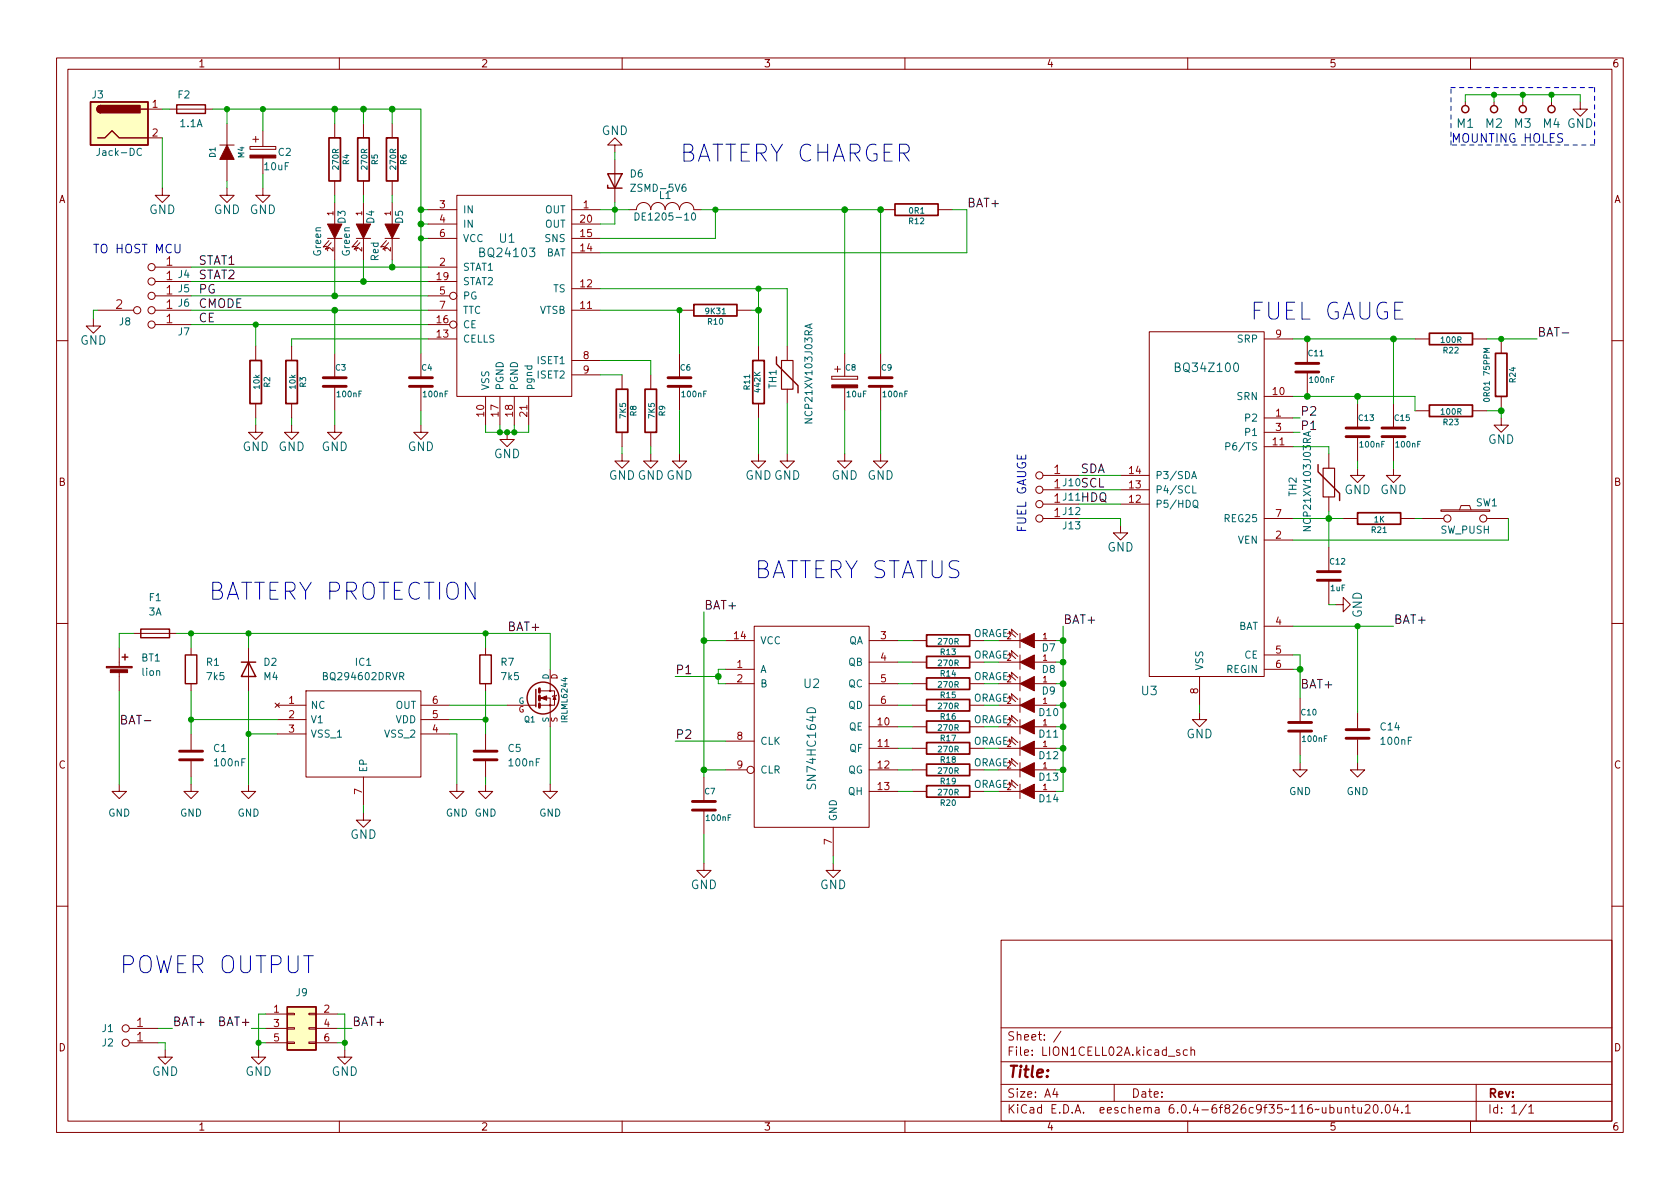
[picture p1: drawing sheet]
<svg xmlns="http://www.w3.org/2000/svg" width="297mm" height="210mm" viewBox="0 0 297 210" stroke-linecap="round" stroke-linejoin="round" font-family="sans-serif">
<g fill="none" stroke="#840000" stroke-width=".18">
<path d="M10 10.2h277v190.1h-277zM12 12.2h273v186.1h-273zM26.2 19.3h2.5M30 19.3h7.6M60 10.2v2M110 10.2v2M160 10.2v2M210 10.2v2M259.1 18v.7M260 10.2v2M264.2 18v.7M269.2 18v.7"/>
<path d="M274.3 18v.7M279.4 18v1.3h1.3l-1.3 1.3-1.3-1.3h1.3M26.2 24.4h2.5M28.7 33.3v1.2h1.3l-1.3 1.3-1.3-1.3h1.3M38.9 25.6h2.5M40.1 33.3v1.2h1.3l-1.3 1.3-1.2-1.3h1.2M40.1 21.8v3.8M40.1 28.2v3.8M44.2 25.9h4.6v.5h-4.6zM44.7 24.6h1M45.2 24.1v1M46.5 33.3v1.2h1.3l-1.3 1.3-1.3-1.3h1.3"/>
<path d="M46.5 23.1v2.8M46.5 27.9v2.8M59.2 21.8v2.6M59.2 32v2.5M59.2 35.8v3.8M64.3 21.8v2.6M64.3 32v2.5M64.3 35.8v3.8M69.3 21.8v2.6M69.3 32v2.5M69.3 35.8v3.8M75.7 37.1h5.1"/>
<path d="M75.7 39.6h5.1M80.8 34.5h20.3v35.6h-20.3zM101.1 37.1h5.1M101.1 39.6h5.1M108.7 25.6h1.3l-1.3-1.2-1.3 1.2h1.3v1.3M108.7 28.2v7.6M111.3 37.1h1.2a1.27 1.27 0 0 1 1.3-1.3 1.27 1.27 0 0 1 1.3 1.3 1.27 1.27 0 0 1 1.2-1.3 1.27 1.27 0 0 1 1.3 1.3 1.27 1.27 0 0 1 1.3-1.3 1.27 1.27 0 0 1 1.2 1.3 1.27 1.27 0 0 1 1.3-1.3 1.27 1.27 0 0 1 1.3 1.3h1.3M155.7 37.1h2.5M165.9 37.1h2.5M16.5 56.4v1.3h1.3l-1.3 1.2-1.3-1.2h1.3M17.3 54.9h6.3M27.4 49.8h6.4"/>
<path d="M27.4 52.3h6.4M27.4 47.2h6.4M27.4 54.9h6.4M27.4 57.4h6.4M57.9 42.2h2.6M58.2 42.5l-1.1 1.2 .7-.1M58.5 42.9l-1 1.2 .7-.2M59.2 42.2v3.8M63 42.2h2.5M63.2 42.5l-1 1.2 .7-.1M63.6 42.9l-1 1.2 .6-.2M64.3 42.2v3.8"/>
<path d="M68.1 42.2h2.5M68.3 42.5l-1 1.2 .6-.1M68.7 42.9l-1 1.2 .6-.2M69.3 42.2v3.8M75.7 49.8h5.1M75.7 52.3h3.8M75.7 47.2h5.1M75.7 54.9h5.1M75.7 57.4h3.8M75.7 59.9h5.1M75.7 42.2h5.1M101.1 54.9h5.1"/>
<path d="M101.1 51h5.1M101.1 44.7h5.1M101.1 42.2h5.1M120.1 54.9h2.6M130.3 54.9h2.5M203.2 58.7h20.3v60.9h-20.3zM223.5 59.9h5.1M231.1 59.9v4.4M250.2 59.9h2.5M260.3 59.9h2.6M265.4 59.9v2.6M10 60.2h2"/>
<path d="M45.2 75.2v1.2h1.3l-1.3 1.3-1.3-1.3h1.3M45.2 61.2v2.5M45.2 71.4v2.5M51.6 75.2v1.2h1.2l-1.2 1.3-1.3-1.3h1.3M51.6 61.2v2.5M51.6 71.4v2.5M59.2 75.2v1.2h1.3l-1.3 1.3-1.3-1.3h1.3M59.2 62.5v4.3M59.2 68.3v4.3M74.4 75.2v1.2h1.3l-1.3 1.3-1.2-1.3h1.2M74.4 62.5v4.3M74.4 68.3v4.3"/>
<path d="M85.9 70.1v5.1M88.4 70.1v5.1M89.7 76.4v1.3h1.2l-1.2 1.3-1.3-1.3h1.3M90.9 70.1v5.1M93.5 70.1v5.1M101.1 63.7h5.1M101.1 66.3h5.1M110 66.3v2.5M110 76.4v2.6M115.1 66.3v2.5M115.1 76.4v2.6M120.1 62.5v4.3"/>
<path d="M120.1 68.3v4.3M134.1 61.2v2.5M134.1 71.4v2.5M139.2 61.2v2.5M139.2 68.8v2.6M147.1 66.5v.6zM147.1 67.1h4.5zM147.1 66.5h4.5zM147.6 65.3h1zM148.1 64.8v1zM149.4 62.5v4M149.4 68.6v4"/>
<path d="M151.6 66.5v.6zM155.7 62.5v4.3M155.7 68.3v4.3M223.5 73.9h5.1M223.5 70.1h5.1M223.5 79h5.1M223.5 76.4h5.1M231.1 65.8v4.3M240 71.4v4.3M240 77.2v4.3M246.4 71.4v4.3M246.4 77.2v4.3"/>
<path d="M250.2 72.6h2.5M260.3 72.6h2.6M265.4 73.9v1.3h1.3l-1.3 1.2-1.2-1.2h1.2M265.4 70.1v2.5M285 60.2h2M110 80.3v1.2h1.3l-1.3 1.3-1.3-1.3h1.3M115.1 80.3v1.2h1.2l-1.2 1.3-1.3-1.3h1.3M120.1 80.3v1.2h1.3l-1.3 1.3-1.2-1.3h1.2M134.1 80.3v1.2h1.3l-1.3 1.3-1.3-1.3h1.3M139.2 80.3v1.2h1.3l-1.3 1.3-1.3-1.3h1.3M149.4 80.3v1.2h1.2l-1.2 1.3-1.3-1.3h1.3M155.7 80.3v1.2h1.3l-1.3 1.3-1.3-1.3h1.3"/>
<path d="M184.4 91.7h6.4M184.4 89.1h6.4M184.4 86.6h6.4M184.4 84.1h6.4M198.1 93v1.2h1.3l-1.3 1.3-1.3-1.3h1.3M198.1 89.1h5.1M198.1 86.6h5.1M198.1 84.1h5.1M223.5 91.7h5.1M223.5 95.5h5.1M234.9 80.3v2.5M234.9 87.9v2.5"/>
<path d="M234.9 96.8v4.3M237.5 91.7h2.5M240 82.8v1.3h1.3l-1.3 1.2-1.2-1.2h1.2M246.4 82.8v1.3h1.2l-1.2 1.2-1.3-1.2h1.3M247.6 91.7h2.6M251.5 91.7h3.8M254.8 90.2h8.6v.2h-8.6zM258.1 90.2l.2-.8h1.5l.3 .8M262.9 91.7h3.8M10 110.2h2M21.1 114.5v3.4M21.1 118.9v3.3"/>
<path d="M23.6 112h7.6M33.8 114.5v1.3M43.9 114.5v7.7M85.9 114.5v1.3M97.3 118.4v3.8h-1.8M128.3 118.4h5M128.3 113.3h5M133.3 110.7h20.4v35.6h-20.4zM153.7 113.3h5M153.7 117.1h5M161.3 113.3h2.5M161.3 117.1h2.5"/>
<path d="M171.4 113.3h2.6M171.4 117.1h2.6M176.5 113.3h3.8M176.5 117.1h3.8M178.6 119.9l-.2-.7 1.2 1.1M178.6 116.1l-.2-.7 1.2 1.1M178.6 112.3l-.2-.7 1.2 1M178.9 119.5l-.1-.6 1.2 1M178.9 115.7l-.1-.6 1.2 1M178.9 111.9l-.1-.7 1.2 1.1M180.3 112v2.5M180.3 115.8v2.6"/>
<path d="M180.3 119.6v2.6M182.9 113.3h3.8M182.9 117.1h3.8M212.1 119.6v5.1M223.5 118.4h5.1M223.5 110.7h5.1M223.5 115.8h5.1M234.9 102.6v4.3M236.2 106.9h1.3v-1.2l1.3 1.2-1.3 1.3v-1.3M285 110.2h2M21.1 138.7v1.2h1.3l-1.3 1.3-1.3-1.3h1.3M33.8 138.7v1.2h1.3l-1.3 1.3-1.3-1.3h1.3"/>
<path d="M33.8 120.9v1.3M33.8 129.8v2.8M33.8 134.6v2.8M43.9 138.7v1.2h1.3l-1.3 1.3-1.2-1.3h1.2M48.6 124.3l.8 .8M49 124.7h5.1M49 127.2h5.1M49 129.8h5.1M49.4 124.3l-.8 .8M54.1 122.2h20.3v15.2h-20.3zM64.3 137.4v5.1M74.4 124.7h5.1"/>
<path d="M74.4 127.2h5.1M74.4 129.8h5.1M80.8 138.7v1.2h1.2l-1.2 1.3-1.3-1.3h1.3M85.9 138.7v1.2h1.2l-1.2 1.3-1.3-1.3h1.3M85.9 120.9v1.3M85.9 129.8v2.8M85.9 134.6v2.8M89.7 124.7h5M95.5 124.7h1.8v3.8M97.3 138.7v1.2h1.3l-1.3 1.3-1.3-1.3h1.3M97.3 122.2h.7v2.5h-.7v-1.3h-1.8M98.4 122.9l-.7 .3"/>
<path d="M124.5 137.4v4.3M128.3 136.1h3.8M128.3 120.9h5M128.3 131.1h5M153.7 128.5h5M153.7 132.3h5M153.7 136.1h5M153.7 139.9h5M153.7 120.9h5M153.7 124.7h5M161.3 128.5h2.5M161.3 132.3h2.5"/>
<path d="M161.3 136.1h2.5M161.3 139.9h2.5M161.3 120.9h2.5M161.3 124.7h2.5M171.4 128.5h2.6M171.4 132.3h2.6M171.4 136.1h2.6M171.4 139.9h2.6M171.4 120.9h2.6M171.4 124.7h2.6M176.5 128.5h3.8M176.5 132.3h3.8"/>
<path d="M176.5 136.1h3.8M176.5 139.9h3.8M176.5 120.9h3.8M176.5 124.7h3.8M178.6 138.9l-.2-.6 1.2 1M178.6 131.3l-.2-.6 1.2 1M178.6 127.5l-.2-.6 1.2 1M178.6 135.1l-.2-.6 1.2 1M178.6 123.7l-.2-.6 1.2 1M178.9 138.6l-.1-.7 1.2 1M178.9 130.9l-.1-.6 1.2 1M178.9 127.1l-.1-.6 1.2 1"/>
<path d="M178.9 134.7l-.1-.6 1.2 1M178.9 123.3l-.1-.6 1.2 1M180.3 123.4v2.6M180.3 127.2v2.6M180.3 131.1v2.5M180.3 134.9v2.5M180.3 138.7v2.5M182.9 128.5h3.8M182.9 132.3h3.8M182.9 136.1h3.8M182.9 139.9h3.8M182.9 120.9h3.8"/>
<path d="M182.9 124.7h3.8M212.1 126v1.2h1.3l-1.3 1.3-1.3-1.3h1.3M229.9 134.9v1.2h1.2l-1.2 1.3-1.3-1.3h1.3M229.9 123.4v4.4M229.9 129.3v4.3M240 134.9v1.2h1.3l-1.3 1.3-1.2-1.3h1.2M240 126v2.8M240 130.8v2.8M64.3 143.8v1.2h1.2l-1.2 1.3-1.3-1.3h1.3M124.5 152.6v1.3h1.2l-1.2 1.3-1.3-1.3h1.3M124.5 143.3v4.3M147.3 152.6v1.3h1.3l-1.3 1.3-1.3-1.3h1.3"/>
<path d="M147.3 146.3v5.1M10 160.2h2M47 179.3h3.8M50.8 179.2h1.3v.2h-1.3zM54.6 179.2h1.3v.2h-1.3zM55.9 179.3h3.8M177 166.3h108v32h-108zM285 160.2h2M22.9 184.4h5M22.9 181.9h5M29.2 185.7v1.2h1.3l-1.3 1.3-1.3-1.3h1.3M45.7 185.7v1.2h1.3l-1.3 1.3-1.3-1.3h1.3"/>
<path d="M47 184.4h3.8M47 181.9h3.8M50.8 184.3h1.3v.2h-1.3zM50.8 181.7h1.3v.3h-1.3zM54.6 184.3h1.3v.2h-1.3zM54.6 181.7h1.3v.3h-1.3zM55.9 184.4h3.8M55.9 181.9h3.8M60 198.3v2M61 185.7v1.2h1.2l-1.2 1.3-1.3-1.3h1.3M110 198.3v2M160 198.3v2"/>
<path d="M177 194.8h108M177 191.8h108M177 187.8h108M177 181.8h108M186.5 192.5l-.4 1h1M186.9 193v1M187.6 182.4l-1.3 1.9M197 191.8v3M208.6 185.7l-.4-.1-.2 .2 .1 .3 .5 .1v.4h-.6M209.9 185.7l-.4-.1-.3 .3v.4l.2 .3h.5M210 198.3v2M210.6 185.8l.2-.2 .3 .1 .1 .9"/>
<path d="M210.6 185.1v1.5M236.5 195.8l.1 1h.3l.2-.1M237.1 195.8v1M237.9 196l.2-.2 .3 .1 .1 .9M237.9 195.8v1M239 195.8h.6M239.2 195.3v1.3l.4 .2M240.1 195.8v1h.4l.2-.1M240.7 195.8v1M241.4 195.5l.5-.2 .2 .2 .1 .3-.9 1h.9M243 195.4l.1-.1a.81 .81 0 0 1 .6 .7 .81 .81 0 0 1-.3 .8h-.1a.81 .81 0 0 1-.6-.6 .81 .81 0 0 1 .3-.8zM244.3 196.7v.1"/>
<path d="M245.1 195.5l.2-.2a.81 .81 0 0 1 .6 .7 .81 .81 0 0 1-.3 .8h-.2a.81 .81 0 0 1-.3-1.3zM246.7 195.3l-.3 1h.9M247.1 195.8v1M247.9 196.7v.1M248.5 195.8l.4-.5v1.5M248.5 196.8h.9M260 198.3v2M261 191.8v6.5M269.9 195.3l-1.3 1.9M270.3 195.8l.4-.5v1.5M270.3 196.8h.9"/>
<circle cx="24.3" cy="54.9" r=".63"/>
<circle cx="26.8" cy="57.4" r=".63"/>
<circle cx="26.8" cy="47.2" r=".63"/>
<circle cx="26.8" cy="54.9" r=".63"/>
<circle cx="26.8" cy="49.8" r=".63"/>
<circle cx="26.8" cy="52.3" r=".63"/>
<circle cx="80.1" cy="57.4" r=".63"/>
<circle cx="80.1" cy="52.3" r=".63"/>
<circle cx="183.8" cy="86.6" r=".63"/>
<circle cx="183.8" cy="89.1" r=".63"/>
<circle cx="183.8" cy="91.7" r=".63"/>
<circle cx="183.8" cy="84.1" r=".63"/>
<circle cx="255.9" cy="91.7" r=".63"/>
<circle cx="262.3" cy="91.7" r=".63"/>
<circle cx="97.3" cy="124.7" r=".13"/>
<circle cx="97.3" cy="122.2" r=".13"/>
<circle cx="132.7" cy="136.1" r=".63"/>
<circle cx="22.2" cy="184.4" r=".63"/>
<circle cx="22.2" cy="181.9" r=".63"/>
</g>
<g fill="none" stroke="#840000" stroke-width=".51">
<path d="M57.1 68.3h4.1M57.1 66.8h4.1M72.4 68.3h4.1M72.4 66.8h4.1M118.1 68.3h4.1M118.1 66.8h4.1M153.7 68.3h4M153.7 66.8h4M229.1 65.8h4.1M229.1 64.3h4.1M238 77.2h4.1M238 75.7h4.1"/>
<path d="M244.3 77.2h4.1M244.3 75.7h4.1M232.9 102.6h4.1M232.9 101.1h4.1M31.7 134.4h4.1M31.7 132.8h4.1M83.8 134.4h4.1M83.8 132.8h4.1M95.4 121.8v.6M95.4 123.1v.7M95.4 124.5v.6M227.8 129.3h4.1"/>
<path d="M227.8 127.8h4.1M238 130.6h4.1M238 129h4.1M122.4 143.3h4.1M122.4 141.7h4.1"/>
</g>
<g fill="none" stroke="#840000" stroke-width=".25">
<path d="M16 18h10.2v7.6h-10.2zM17.8 18.7a.64 .64 0 0 0-.7 .6 .64 .64 0 0 0 .7 .6M24.9 19.3h1.3M31.2 18.5h5.1v1.6h-5.1zM17.3 24.4h1.2l1.3-1.3 1.3 1.3h5.1M107.4 32.8v.5h2.6M107.4 30.7h2.6l-1.3 2.6zM137.3 63.1v1.3l3.8 3.8v1.3M233 82.2v1.2l3.9 3.8v1.3M21.6 116.2h1M22.1 115.7v1M24.9 111.2h5.1v1.6h-5.1z"/>
<path d="M32.8 115.8h2v5.1h-2zM42.7 117.1h2.5M43.9 117.1l1.3 2.5h-2.5zM84.8 115.8h2.1v5.1h-2.1zM94.7 121.9v3.1M50.8 178h5.1v7.7h-5.1z"/>
<circle cx="259.1" cy="19.3" r=".63"/>
<circle cx="264.2" cy="19.3" r=".63"/>
<circle cx="269.2" cy="19.3" r=".63"/>
<circle cx="274.3" cy="19.3" r=".63"/>
<circle cx="96" cy="123.4" r="2.82"/>
</g>
<g fill="#ffffc2" stroke="#ffffc2" stroke-width=".18">
<path d="M16 18h10.2v7.6h-10.2z"/>
<path d="M50.8 178h5.1v7.7h-5.1z"/>
</g>
<g fill="#840000" stroke="#840000" stroke-width=".25">
<path d="M17.3 18.9l.5-.2v1.2a.64 .64 0 0 1-.6-.4 .64 .64 0 0 1 .1-.6z"/>
<path d="M17.8 18.7h7v1.2h-7z"/>
</g>
<g fill="none" stroke="#006464" stroke-width=".18">
<path d="M25 26.3a.6 .6 0 0 0-.8 .5 .6 .6 0 0 0 .6 .7l.2-.1M112.3 37.7a.64 .64 0 0 1 .7 .6 .64 .64 0 0 1-.7 .6zM122.4 37.8l.2-.1a.68 .68 0 0 1 .4 .6 .68 .68 0 0 1-.4 .6l-.2-.1-.1-.4zM143.2 57.4v.6M143.6 57.3l-1.3 .4 1.3 .4M216.7 79l.6-.1 .2-.2-.1-.3-.7-.1v1.3M231.4 76.4v.6M231.7 76.3l-1.3 .4 1.3 .5M262.4 70.5a.49 .49 0 0 1 .6-.1 .49 .49 0 0 1 .3 .5 .5 .5 0 0 1-.6 .2 .5 .5 0 0 1-.3-.5zM263.3 61.6h-1l.8 .4-.8 .3h1M210.7 84.6l.4-1.2 .4 1.2M210.8 84.3h.6"/>
<path d="M210.9 85.9v1.3h.6M211 88.6l.2-.1a.43 .43 0 0 1 .6 .4v.4a.42 .42 0 0 1-.4 .4 .42 .42 0 0 1-.5-.4zM211.2 89.4l.7 .4"/>
</g>
<g fill="none" stroke="#840000" stroke-width=".3">
<path d="M58.2 24.4h2v7.6h-2zM63.2 24.4h2.1v7.6h-2.1zM68.3 24.4h2.1v7.6h-2.1zM158.2 36.1h7.7v2h-7.7zM122.7 53.8h7.6v2.1h-7.6zM252.7 58.9h7.6v2.1h-7.6zM44.2 63.7h2v7.7h-2zM50.5 63.7h2.1v7.7h-2.1zM109 68.8h2v7.6h-2zM114 68.8h2.1v7.6h-2.1zM133.1 63.7h2v7.7h-2zM252.7 71.6h7.6v2.1h-7.6z"/>
<path d="M264.4 62.5h2v7.6h-2zM240 90.7h7.6v2h-7.6zM163.8 119.9h7.6v2h-7.6zM163.8 112.3h7.6v2h-7.6zM163.8 116.1h7.6v2h-7.6zM163.8 127.5h7.6v2h-7.6zM163.8 138.9h7.6v2.1h-7.6zM163.8 123.7h7.6v2h-7.6zM163.8 135.1h7.6v2.1h-7.6zM163.8 131.3h7.6v2h-7.6z"/>
</g>
<g fill="#840000" stroke="#840000" stroke-width=".18">
<path d="M147.1 68.1h4.5v.5h-4.5z"/>
<path d="M98 123.1l.3 .6h-.5z"/>
<path d="M95.6 123.4l1-.3v.7z"/>
<path d="M44.2 27.4h4.6v.5h-4.6z"/>
<path d="M40.1 25.6l1.3 2.6h-2.5z"/>
<path d="M57.9 39.6h2.6l-1.3 2.6z"/>
<path d="M63 39.6h2.5l-1.2 2.6z"/>
<path d="M68.1 39.6h2.5l-1.3 2.6z"/>
<path d="M18.8 117.9h4.6v.2h-4.6z"/>
<path d="M19.5 118.4h3.1v.5h-3.1z"/>
<path d="M180.3 120.9l2.6-1.3v2.6z"/>
<path d="M180.3 139.9l2.6-1.2v2.5z"/>
<path d="M180.3 132.3l2.6-1.2v2.5z"/>
<path d="M180.3 128.5l2.6-1.3v2.6z"/>
<path d="M180.3 117.1l2.6-1.3v2.6z"/>
<path d="M180.3 136.1l2.6-1.2v2.5z"/>
<path d="M180.3 124.7l2.6-1.3v2.6z"/>
<path d="M180.3 113.3l2.6-1.3v2.5z"/>
</g>
<path d="M138.2 63.7h2v5.1h-2zM233.9 82.8h2.1v5.1h-2.1z" fill="none" stroke="#840000" stroke-width=".2"/>
<path d="M276.2 58.9h1.2M25.5 127.4h1.2" fill="none" stroke="#0f0f0f" stroke-width=".18"/>
<path d="M16.6 43.2h.8" fill="none" stroke="#0000c2" stroke-width=".18"/>
<path d="M256.5 15.5h25.4M281.9 15.5v10.1M256.5 25.6v-10.1M281.9 25.6h-25.4" fill="none" stroke="#0000c2" stroke-width=".18" stroke-dasharray=".8 .8"/>
<g fill="none" stroke="#009600" stroke-width=".18">
<path d="M28.7 19.3h1.3M37.6 19.3h36.8v43.2M40.1 19.3v2.5M46.5 19.3v3.8M59.2 19.3v2.5M64.3 19.3v2.5M69.3 19.3v2.5M259.1 18v-1.2h20.3v1.2M264.2 16.8v1.2M269.2 16.8v1.2M274.3 16.8v1.2M28.7 24.4v8.9"/>
<path d="M40.1 32v1.3M46.5 30.7v2.6M59.2 34.5v1.3M64.3 34.5v1.3M69.3 34.5v1.3M74.4 39.6h1.3M74.4 37.1h1.3M106.2 37.1h5.1M108.7 35.8v3.8h-2.5M108.7 26.9v1.3M124 37.1h31.7v25.4M126.5 37.1v5.1h-20.3"/>
<path d="M149.4 37.1v25.4M168.4 37.1h2.5v7.6h-64.7M17.3 54.9h-.8v1.5M33.8 52.3h41.9M33.8 47.2h41.9M33.8 54.9h41.9M33.8 49.8h41.9M33.8 57.4h41.9M45.2 57.4v3.8M59.2 46v6.3M59.2 54.9v7.6M64.3 46v3.8"/>
<path d="M69.3 46v1.2M74.4 42.2h1.3M75.7 59.9h-24.1v1.3M106.2 54.9h13.9v7.6M106.2 51h33v10.2M132.8 54.9h1.3M134.1 51v10.2M228.6 59.9h21.6M246.4 59.9v11.5M262.9 59.9h8.9M45.2 73.9v1.3M51.6 73.9v1.3"/>
<path d="M59.2 72.6v2.6M74.4 72.6v2.6M85.9 75.2v1.2h7.6v-1.2M88.4 75.2v1.2M90.9 75.2v1.2M106.2 63.7h8.9v2.6M106.2 66.3h3.8M110 79v1.3M115.1 79v1.3M120.1 72.6v7.7M134.1 73.9v6.4M139.2 71.4v8.9"/>
<path d="M149.4 72.6v7.7M155.7 72.6v7.7M228.6 76.4h1.3M228.6 79h6.3v1.3M228.6 70.1h21.6v2.5M228.6 73.9h1.3M240 70.1v1.3M262.9 72.6h2.5v1.3M190.8 91.7h7.3v1.3M190.8 89.1h7.3M190.8 86.6h7.3M190.8 84.1h7.3"/>
<path d="M228.6 91.7h8.9M234.9 90.4v6.4M240 81.5v1.3M246.4 81.5v1.3M250.2 91.7h1.3M266.7 91.7v3.8h-38.1M23.6 112h-2.5v2.5M31.2 112h66.1v6.4M33.8 112v2.5M43.9 112v2.5M85.9 112v2.5M119.4 119.6h7.6"/>
<path d="M124.5 113.3h3.8M124.5 108.2v29.2M128.3 118.4h-1.3v2.5h1.3M158.7 113.3h2.6M158.7 117.1h2.6M186.7 113.3h1.3M186.7 117.1h1.3M188 110.7v29.2h-1.3M228.6 115.8h1.3v7.6M228.6 110.7h17.8M228.6 118.4h1.3M234.9 106.9h1.3"/>
<path d="M240 110.7v15.3M21.1 122.2v16.5M33.8 122.2v7.6M33.8 137.4v1.3M33.8 127.2h15.2M43.9 122.2v16.5M43.9 129.8h5.1M79.5 127.2h6.4M79.5 124.7h10.2M79.5 129.8h1.3v8.9M85.9 122.2v7.6M85.9 137.4v1.3"/>
<path d="M97.3 128.5v10.2M119.4 131.1h8.9M124.5 136.1h3.8M158.7 136.1h2.6M158.7 120.9h2.6M158.7 132.3h2.6M158.7 139.9h2.6M158.7 124.7h2.6M158.7 128.5h2.6M186.7 136.1h1.3M186.7 120.9h1.3M186.7 132.3h1.3"/>
<path d="M186.7 124.7h1.3M186.7 128.5h1.3M212.1 124.7v1.3M229.9 133.6v1.3M240 133.6v1.3M64.3 142.5v1.3M124.5 147.6v5M147.3 151.4v1.2M47 179.3h-1.3v6.4M59.7 179.3h1.3v6.4M27.9 181.9h2.6M27.9 184.4h1.3v1.3"/>
<path d="M44.4 181.9h2.6M45.7 184.4h1.3M59.7 181.9h2.5M59.7 184.4h1.3"/>
</g>
<g fill="#009600" stroke="#009600" stroke-width=".18">
<circle cx="188" cy="117.1" r=".51"/>
<circle cx="235" cy="91.7" r=".51"/>
<circle cx="188" cy="132.3" r=".51"/>
<circle cx="188" cy="128.5" r=".51"/>
<circle cx="188" cy="124.7" r=".51"/>
<circle cx="188" cy="136.1" r=".51"/>
<circle cx="188" cy="120.9" r=".51"/>
<circle cx="231.1" cy="70.1" r=".51"/>
<circle cx="231.1" cy="59.9" r=".51"/>
<circle cx="265.4" cy="59.9" r=".46"/>
<circle cx="240" cy="70.1" r=".51"/>
<circle cx="246.4" cy="59.9" r=".51"/>
<circle cx="265.4" cy="72.6" r=".51"/>
<circle cx="188" cy="113.3" r=".51"/>
<circle cx="134.1" cy="51" r=".46"/>
<circle cx="134.1" cy="54.9" r=".51"/>
<circle cx="240" cy="110.7" r=".46"/>
<circle cx="229.9" cy="118.4" r=".51"/>
<circle cx="269.2" cy="16.8" r=".46"/>
<circle cx="274.3" cy="16.8" r=".46"/>
<circle cx="264.2" cy="16.8" r=".46"/>
<circle cx="108.7" cy="37.1" r=".46"/>
<circle cx="120.1" cy="54.9" r=".46"/>
<circle cx="155.7" cy="37.1" r=".51"/>
<circle cx="149.4" cy="37.1" r=".51"/>
<circle cx="126.5" cy="37.1" r=".46"/>
<circle cx="45.2" cy="57.4" r=".46"/>
<circle cx="85.9" cy="112" r=".46"/>
<circle cx="127" cy="119.6" r=".51"/>
<circle cx="124.5" cy="113.3" r=".51"/>
<circle cx="124.5" cy="136.1" r=".51"/>
<circle cx="85.9" cy="127.2" r=".46"/>
<circle cx="90.9" cy="76.4" r=".46"/>
<circle cx="46.5" cy="19.3" r=".46"/>
<circle cx="59.2" cy="19.3" r=".51"/>
<circle cx="64.3" cy="19.3" r=".51"/>
<circle cx="69.3" cy="19.3" r=".51"/>
<circle cx="59.2" cy="52.3" r=".51"/>
<circle cx="40.1" cy="19.3" r=".46"/>
<circle cx="33.8" cy="112" r=".46"/>
<circle cx="33.8" cy="127.2" r=".46"/>
<circle cx="43.9" cy="129.8" r=".46"/>
<circle cx="43.9" cy="112" r=".46"/>
<circle cx="61" cy="184.4" r=".46"/>
<circle cx="45.7" cy="184.4" r=".46"/>
<circle cx="69.3" cy="47.2" r=".51"/>
<circle cx="59.2" cy="54.9" r=".51"/>
<circle cx="64.3" cy="49.8" r=".51"/>
<circle cx="89.7" cy="76.4" r=".46"/>
<circle cx="88.4" cy="76.4" r=".46"/>
<circle cx="74.4" cy="37.1" r=".51"/>
<circle cx="74.4" cy="39.6" r=".51"/>
<circle cx="74.4" cy="42.2" r=".46"/>
</g>
<g font-size="4.2" fill="#0000c2">
<text x="120.1" y="28.6">BATTERY CHARGER</text>
<text x="221" y="56.6">FUEL GAUGE</text>
<text x="36.8" y="106.1">BATTERY PROTECTION</text>
<text x="133.3" y="102.3">BATTERY STATUS</text>
<text x="21.1" y="172.1">POWER OUTPUT</text>
</g>
<text font-size="2.8" fill="#840000" x="178" y="190.6">Title:</text>
<g font-size="2.1" fill="#006464">
<text x="106.4" y="23.9">GND</text>
<text x="257.6" y="22.6">M1</text>
<text x="262.7" y="22.6">M2</text>
<text x="267.8" y="22.6">M3</text>
<text x="272.8" y="22.6">M4 GND</text>
<text x="26.3" y="37.8">GND</text>
<text x="37.8" y="37.8">GND</text>
<text x="44.1" y="37.8">GND</text>
<text x="85.1" y="45.5">BQ24103</text>
<text x="88.3" y="42.9">U1</text>
<text x="14.2" y="61">GND</text>
<text x="208.2" y="65.8">BQ34Z100</text>
<text x="42.9" y="79.8">GND</text>
<text x="49.2" y="79.8">GND</text>
<text x="56.8" y="79.8">GND</text>
<text x="72.1" y="79.8">GND</text>
<text x="87.3" y="81">GND</text>
<text x="263.1" y="78.5">GND</text>
<text x="107.6" y="84.8">GND GND GND</text>
<text x="131.8" y="84.8">GND GND</text>
<text x="147" y="84.8">GND</text>
<text x="153.3" y="84.8">GND</text>
<text x="237.7" y="87.4">GND</text>
<text x="244" y="87.4">GND</text>
<text x="195.8" y="97.5">GND</text>
<text x="240.8" y="109.3" transform="rotate(-90 240.8 109.3)">GND</text>
<text x="142.2" y="121.7">U2</text>
<text x="201.8" y="122.9">U3</text>
<text x="209.7" y="130.6">GND</text>
<text x="144.3" y="139.1" transform="rotate(-90 144.3 139.1)">SN74HC164D</text>
<text x="61.9" y="148.3">GND</text>
<text x="122.1" y="157.2">GND</text>
<text x="145" y="157.2">GND</text>
<text x="26.9" y="190.2">GND</text>
<text x="43.4" y="190.2">GND</text>
<text x="58.6" y="190.2">GND</text>
</g>
<g font-size="2.1" fill="#0000c2">
<text x="256.5" y="25.2">MOUNTING HOLES</text>
<text x="17.4" y="44.8">TO HOST MCU</text>
<text x="181.4" y="94.2" transform="rotate(-90 181.4 94.2)">FUEL GAUGE</text>
</g>
<g font-size="2.1" fill="#0f0f0f">
<text x="170.9" y="36.7">BAT+</text>
<text x="35.1" y="46.8">STAT1</text>
<text x="35.1" y="49.4">STAT2</text>
<text x="35.1" y="51.9">PG</text>
<text x="35.1" y="57">CE</text>
<text x="35.1" y="54.4">CMODE</text>
<text x="271.8" y="59.5">BAT-</text>
<text x="229.9" y="76">P1</text>
<text x="229.9" y="73.5">P2</text>
<text x="191" y="83.6">SDA</text>
<text x="191" y="88.7">HDQ</text>
<text x="191" y="86.2">SCL</text>
<text x="124.5" y="107.8">BAT+</text>
<text x="89.7" y="111.6">BAT+</text>
<text x="188" y="110.3">BAT+</text>
<text x="246.4" y="110.3">BAT+</text>
<text x="119.4" y="119.2">P1</text>
<text x="229.9" y="121.7">BAT+</text>
<text x="21.1" y="128.1">BAT-</text>
<text x="119.4" y="130.6">P2</text>
<text x="30.5" y="181.4">BAT+</text>
<text x="38.8" y="181.4">BAT+</text>
<text x="62.2" y="181.4">BAT+</text>
</g>
<g font-size="2.1" fill="#a90000">
<text x="29.4" y="47">1</text>
<text x="29.4" y="49.5">1</text>
<text x="29.4" y="52.1">1</text>
<text x="20.5" y="54.6">2</text>
<text x="29.4" y="54.6">1</text>
<text x="29.4" y="57.1">1</text>
<text x="186.4" y="83.8">1</text>
<text x="186.4" y="88.9">1</text>
<text x="186.4" y="86.4">1</text>
<text x="186.4" y="91.4">1</text>
<text x="24.2" y="184.1">1</text>
<text x="24.2" y="181.6">1</text>
</g>
<g font-size="2.1" fill="#840000">
<text x="178" y="184">Sheet: /</text>
<text x="178" y="186.7">File: LION1CELL02A.kicad_sch</text>
<text x="178" y="196.9">KiCad E.D.A. eeschema 6.0.4-6f826c9f35~116~ubuntu20.04.1</text>
<text x="178" y="194.1">Size: A4</text>
<text x="200" y="194.1">Date:</text>
<text x="263" y="194.1">Rev:</text>
<text x="263" y="196.9">Id: 1/1</text>
</g>
<g font-size="1.8" fill="#840000">
<text x="35" y="11.9">1</text>
<text x="85" y="11.9">2</text>
<text x="135" y="11.9">3</text>
<text x="185" y="11.9">4</text>
<text x="235" y="11.9">5</text>
<text x="285" y="11.9">6</text>
<text x="10.3" y="35.9">A</text>
<text x="285.3" y="35.9">A</text>
<text x="10.3" y="85.9">B</text>
<text x="285.3" y="85.9">B</text>
<text x="10.3" y="135.9">C</text>
<text x="285.3" y="135.9">C</text>
<text x="10.3" y="185.9">D</text>
<text x="285.3" y="185.9">D</text>
<text x="35" y="199.9">1</text>
<text x="85" y="199.9">2</text>
<text x="135" y="199.9">3</text>
<text x="185" y="199.9">4</text>
<text x="235" y="199.9">5</text>
<text x="285" y="199.9">6</text>
</g>
<g font-size="1.8" fill="#006464">
<text x="16.3" y="17.4">J3</text>
<text x="31.5" y="17.4">F2</text>
<text x="31.9" y="22.5">1.1A</text>
<text x="17.5" y="27.6">Jack-DC</text>
<text x="49.2" y="27.6">C2</text>
<text x="46.8" y="30.1">10uF</text>
<text x="111.4" y="31.4">D6</text>
<text x="112.1" y="33.9">ZSMD-5V6</text>
<text x="116.6" y="35.2">L1</text>
<text x="61.1" y="39.5" transform="rotate(-90 61.1 39.5)">D3</text>
<text x="66.2" y="39.5" transform="rotate(-90 66.2 39.5)">D4</text>
<text x="71.2" y="39.5" transform="rotate(-90 71.2 39.5)">D5</text>
<text x="81.8" y="37.7">IN</text>
<text x="81.8" y="40.3">IN</text>
<text x="96.3" y="37.7">OUT</text>
<text x="96.3" y="40.3">OUT</text>
<text x="113.1" y="39">DE1205-10</text>
<text x="56.8" y="45.2" transform="rotate(-90 56.8 45.2)">Green</text>
<text x="61.8" y="45.2" transform="rotate(-90 61.8 45.2)">Green</text>
<text x="66.9" y="46.1" transform="rotate(-90 66.9 46.1)">Red</text>
<text x="81.8" y="47.9">STAT1</text>
<text x="81.8" y="42.8">VCC</text>
<text x="96.4" y="42.8">SNS</text>
<text x="96.4" y="45.3">BAT</text>
<text x="31.5" y="51.7">J5</text>
<text x="31.5" y="49.1">J4</text>
<text x="81.8" y="50.4">STAT2</text>
<text x="81.8" y="53">PG</text>
<text x="97.8" y="51.7">TS</text>
<text x="21.1" y="57.5">J8</text>
<text x="31.5" y="54.2">J6</text>
<text x="31.5" y="59.3">J7</text>
<text x="81.8" y="58">CE</text>
<text x="81.8" y="55.5">TTC</text>
<text x="95.4" y="55.5">VTSB</text>
<text x="81.8" y="60.6">CELLS</text>
<text x="95.2" y="64.4">ISET1</text>
<text x="218.9" y="60.6">SRP</text>
<text x="86.5" y="69.1" transform="rotate(-90 86.5 69.1)">VSS</text>
<text x="89" y="69.1" transform="rotate(-90 89 69.1)">PGND</text>
<text x="91.6" y="69.1" transform="rotate(-90 91.6 69.1)">PGND</text>
<text x="94.1" y="69.1" transform="rotate(-90 94.1 69.1)">pgnd</text>
<text x="95.2" y="66.9">ISET2</text>
<text x="137.3" y="68.7" transform="rotate(-90 137.3 68.7)">TH1</text>
<text x="218.8" y="70.7">SRN</text>
<text x="143.6" y="74.4" transform="rotate(-90 143.6 74.4)">NCP21XV103J03RA</text>
<text x="220.3" y="74.5">P2</text>
<text x="220.3" y="77.1">P1</text>
<text x="217.6" y="79.6">P6/TS</text>
<text x="188" y="86">J10</text>
<text x="188" y="88.5">J11</text>
<text x="204.2" y="89.8">P5/HDQ</text>
<text x="204.2" y="87.2">P4/SCL</text>
<text x="204.2" y="84.7">P3/SDA</text>
<text x="229.2" y="87.7" transform="rotate(-90 229.2 87.7)">TH2</text>
<text x="261" y="89.5">SW1</text>
<text x="188" y="91.1">J12</text>
<text x="188" y="93.6">J13</text>
<text x="216.7" y="92.3">REG25</text>
<text x="231.8" y="93.4" transform="rotate(-90 231.8 93.4)">NCP21XV103J03RA</text>
<text x="254.7" y="94.4">SW_PUSH</text>
<text x="218.9" y="96.1">VEN</text>
<text x="26.4" y="106.3">F1</text>
<text x="26.3" y="108.8">3A</text>
<text x="134.4" y="113.9">VCC</text>
<text x="150" y="113.9">QA</text>
<text x="218.9" y="111.4">BAT</text>
<text x="25" y="117">BT1</text>
<text x="25.2" y="119.5">lion</text>
<text x="36.5" y="117.7">R1</text>
<text x="46.7" y="117.7">D2</text>
<text x="62.9" y="117.7">IC1</text>
<text x="88.6" y="117.7">R7</text>
<text x="134.4" y="119">A</text>
<text x="150" y="117.7">QB</text>
<text x="184.3" y="119">D8</text>
<text x="184.3" y="115.2">D7</text>
<text x="212.7" y="118.6" transform="rotate(-90 212.7 118.6)">VSS</text>
<text x="216.9" y="119">REGIN</text>
<text x="220" y="116.5">CE</text>
<text x="36.6" y="120.3">7k5</text>
<text x="46.7" y="120.3">M4</text>
<text x="54.9" y="125.3">NC</text>
<text x="57.5" y="120.3">BQ294602DRVR</text>
<text x="69.9" y="125.3">OUT</text>
<text x="88.7" y="120.3">7k5</text>
<text x="134.4" y="121.5">B</text>
<text x="150" y="121.5">QC</text>
<text x="150" y="125.3">QD</text>
<text x="184.3" y="122.8">D9</text>
<text x="54.9" y="127.9">V1</text>
<text x="54.9" y="130.4">VSS_1</text>
<text x="68.2" y="130.4">VSS_2</text>
<text x="69.9" y="127.9">VDD</text>
<text x="134.4" y="131.7">CLK</text>
<text x="150.1" y="129.2">QE</text>
<text x="183.8" y="130.4">D11</text>
<text x="183.8" y="126.6">D10</text>
<text x="244.1" y="129.2">C14</text>
<text x="244.3" y="131.7">100nF</text>
<text x="37.8" y="133">C1</text>
<text x="38" y="135.5">100nF</text>
<text x="64.9" y="136.6" transform="rotate(-90 64.9 136.6)">EP</text>
<text x="89.9" y="133">C5</text>
<text x="90.1" y="135.5">100nF</text>
<text x="134.4" y="136.8">CLR</text>
<text x="149.9" y="136.8">QG</text>
<text x="150.2" y="133">QF</text>
<text x="183.8" y="134.2">D12</text>
<text x="150" y="140.6">QH</text>
<text x="183.8" y="141.9">D14</text>
<text x="183.8" y="138">D13</text>
<text x="227.9" y="140.6">GND</text>
<text x="238.1" y="140.6">GND</text>
<text x="19.1" y="144.4">GND</text>
<text x="31.8" y="144.4">GND</text>
<text x="42" y="144.4">GND</text>
<text x="78.8" y="144.4">GND GND</text>
<text x="95.3" y="144.4">GND</text>
<text x="148" y="145.3" transform="rotate(-90 148 145.3)">GND</text>
<text x="52.4" y="176.1">J9</text>
<text x="18.1" y="185">J2</text>
<text x="18.1" y="182.5">J1</text>
</g>
<g font-size="1.8" fill="#a90000">
<text x="26.9" y="19">1</text>
<text x="26.9" y="24.1">2</text>
<text x="77.7" y="36.8">3</text>
<text x="77.7" y="39.4">4</text>
<text x="77.7" y="41.9">6</text>
<text x="102.6" y="41.9">15</text>
<text x="102.6" y="39.4">20</text>
<text x="103.1" y="36.8">1</text>
<text x="77.7" y="47">2</text>
<text x="102.6" y="44.4">14</text>
<text x="77.2" y="49.5">19</text>
<text x="77.7" y="52.1">5</text>
<text x="102.6" y="50.8">12</text>
<text x="77.2" y="59.7">13</text>
<text x="77.2" y="57.1">16</text>
<text x="77.7" y="54.6">7</text>
<text x="102.6" y="54.6">11</text>
<text x="225.6" y="59.7">9</text>
<text x="103.1" y="63.5">8</text>
<text x="103.1" y="66">9</text>
<text x="225.1" y="69.8">10</text>
<text x="85.6" y="73.6" transform="rotate(-90 85.6 73.6)">10</text>
<text x="88.1" y="73.6" transform="rotate(-90 88.1 73.6)">17</text>
<text x="90.7" y="73.6" transform="rotate(-90 90.7 73.6)">18</text>
<text x="93.2" y="73.6" transform="rotate(-90 93.2 73.6)">21</text>
<text x="225.6" y="73.7">1</text>
<text x="225.6" y="76.2">3</text>
<text x="199.7" y="83.8">14</text>
<text x="225.1" y="78.7">11</text>
<text x="199.7" y="88.9">12</text>
<text x="199.7" y="86.4">13</text>
<text x="225.6" y="95.2">2</text>
<text x="225.6" y="91.4">7</text>
<text x="129.8" y="113">14</text>
<text x="155.7" y="113">3</text>
<text x="225.6" y="110.5">4</text>
<text x="130.3" y="118.1">1</text>
<text x="155.7" y="116.8">4</text>
<text x="225.6" y="115.6">5</text>
<text x="225.6" y="118.1">6</text>
<text x="51.1" y="124.5">1</text>
<text x="76.5" y="124.5">6</text>
<text x="130.3" y="120.6">2</text>
<text x="155.7" y="120.6">5</text>
<text x="155.7" y="124.5">6</text>
<text x="211.8" y="122.7" transform="rotate(-90 211.8 122.7)">8</text>
<text x="51.1" y="127">2</text>
<text x="51.1" y="129.5">3</text>
<text x="76.5" y="129.5">4</text>
<text x="76.5" y="127">5</text>
<text x="130.3" y="130.8">8</text>
<text x="155.2" y="128.3">10</text>
<text x="130.3" y="135.9">9</text>
<text x="155.2" y="132.1">11</text>
<text x="155.2" y="135.9">12</text>
<text x="64" y="140.4" transform="rotate(-90 64 140.4)">7</text>
<text x="155.2" y="139.7">13</text>
<text x="147.1" y="149.3" transform="rotate(-90 147.1 149.3)">7</text>
<text x="48.4" y="179.1">1</text>
<text x="57.3" y="179.1">2</text>
<text x="48.4" y="181.6">3</text>
<text x="48.4" y="184.1">5</text>
<text x="57.3" y="181.6">4</text>
<text x="57.3" y="184.1">6</text>
</g>
<g font-size="1.8" fill="#009600">
<text x="172" y="112.6">ORAGE</text>
<text x="172" y="116.5">ORAGE</text>
<text x="172" y="120.3">ORAGE</text>
<text x="172" y="124.1">ORAGE</text>
<text x="172" y="131.7">ORAGE</text>
<text x="172" y="127.9">ORAGE</text>
<text x="172" y="135.5">ORAGE</text>
<text x="172" y="139.3">ORAGE</text>
</g>
<g font-size="1.4" fill="#006464">
<text x="38.1" y="27.8" transform="rotate(-90 38.1 27.8)">D1</text>
<text x="43.2" y="27.9" transform="rotate(-90 43.2 27.9)">M4</text>
<text x="59.9" y="29.9" transform="rotate(-90 59.9 29.9)">270R</text>
<text x="61.7" y="29.1" transform="rotate(-90 61.7 29.1)">R4</text>
<text x="64.9" y="29.9" transform="rotate(-90 64.9 29.9)">270R</text>
<text x="66.8" y="29.1" transform="rotate(-90 66.8 29.1)">R5</text>
<text x="70" y="29.9" transform="rotate(-90 70 29.9)">270R</text>
<text x="71.9" y="29.1" transform="rotate(-90 71.9 29.1)">R6</text>
<text x="160.8" y="39.6">R12</text>
<text x="160.8" y="37.8">0R1</text>
<text x="124.8" y="55.5">9K31</text>
<text x="125.2" y="57.4">R10</text>
<text x="59.3" y="65.5">C3</text>
<text x="74.6" y="65.5">C4</text>
<text x="120.3" y="65.5">C6</text>
<text x="149.5" y="65.5">C8</text>
<text x="155.9" y="65.5">C9</text>
<text x="231.4" y="63">C11</text>
<text x="254.9" y="60.6">100R</text>
<text x="255.2" y="62.5">R22</text>
<text x="45.9" y="68.7" transform="rotate(-90 45.9 68.7)">10k</text>
<text x="47.8" y="68.5" transform="rotate(-90 47.8 68.5)">R2</text>
<text x="52.2" y="68.7" transform="rotate(-90 52.2 68.7)">10k</text>
<text x="54.1" y="68.5" transform="rotate(-90 54.1 68.5)">R3</text>
<text x="59.7" y="70.2">100nF</text>
<text x="74.9" y="70.2">100nF</text>
<text x="120.7" y="70.2">100nF</text>
<text x="132.6" y="68.9" transform="rotate(-90 132.6 68.9)">R11</text>
<text x="134.4" y="69.3" transform="rotate(-90 134.4 69.3)">442K</text>
<text x="149.8" y="70.2">10uF</text>
<text x="156.2" y="70.2">100nF</text>
<text x="231.7" y="67.7">100nF</text>
<text x="263.4" y="70.5" transform="rotate(-90 263.4 70.5)">0R01 75PPM</text>
<text x="268" y="67.6" transform="rotate(-90 268 67.6)">R24</text>
<text x="110.7" y="73.9" transform="rotate(-90 110.7 73.9)">7K5</text>
<text x="112.5" y="73.5" transform="rotate(-90 112.5 73.5)">R8</text>
<text x="115.7" y="73.9" transform="rotate(-90 115.7 73.9)">7K5</text>
<text x="117.6" y="73.5" transform="rotate(-90 117.6 73.5)">R9</text>
<text x="240.3" y="74.4">C13</text>
<text x="246.6" y="74.4">C15</text>
<text x="254.9" y="73.3">100R</text>
<text x="255.2" y="75.2">R23</text>
<text x="240.5" y="79.1">100nF</text>
<text x="246.9" y="79.1">100nF</text>
<text x="242.5" y="94.2">R21</text>
<text x="243" y="92.4">1K</text>
<text x="235.2" y="99.8">C12</text>
<text x="235.3" y="104.5">1uF</text>
<text x="166" y="114">270R</text>
<text x="166" y="117.8">270R</text>
<text x="166.3" y="115.8">R13</text>
<text x="166.3" y="119.6">R14</text>
<text x="91.7" y="124.5">G</text>
<text x="97" y="120.1" transform="rotate(-90 97 120.1)">D</text>
<text x="166" y="121.6">270R</text>
<text x="166" y="125.4">270R</text>
<text x="166.3" y="123.4">R15</text>
<text x="92.7" y="127.7">Q1</text>
<text x="97" y="127.7" transform="rotate(-90 97 127.7)">S</text>
<text x="100.3" y="127.5" transform="rotate(-90 100.3 127.5)">IRLML6244</text>
<text x="166" y="129.2">270R</text>
<text x="166.3" y="131.1">R17</text>
<text x="166.3" y="127.2">R16</text>
<text x="230.1" y="126.5">C10</text>
<text x="230.4" y="131.2">100nF</text>
<text x="166" y="136.8">270R</text>
<text x="166" y="133">270R</text>
<text x="166.3" y="134.9">R18</text>
<text x="124.6" y="140.5">C7</text>
<text x="166" y="140.6">270R</text>
<text x="166.3" y="142.5">R20</text>
<text x="166.3" y="138.7">R19</text>
<text x="125" y="145.2">100nF</text>
</g>
<g font-size="1.4" fill="#a90000">
<text x="58.9" y="38.1" transform="rotate(-90 58.9 38.1)">1</text>
<text x="64" y="38.1" transform="rotate(-90 64 38.1)">1</text>
<text x="69.1" y="38.1" transform="rotate(-90 69.1 38.1)">1</text>
<text x="58.9" y="44.5" transform="rotate(-90 58.9 44.5)">2</text>
<text x="64" y="44.5" transform="rotate(-90 64 44.5)">2</text>
<text x="69.1" y="44.5" transform="rotate(-90 69.1 44.5)">2</text>
<text x="178" y="113">2</text>
<text x="184.4" y="113">1</text>
<text x="178" y="116.8">2</text>
<text x="184.4" y="116.8">1</text>
<text x="91.7" y="126">G</text>
<text x="98.6" y="120.1" transform="rotate(-90 98.6 120.1)">D</text>
<text x="178" y="120.6">2</text>
<text x="178" y="124.5">2</text>
<text x="184.4" y="120.6">1</text>
<text x="184.4" y="124.5">1</text>
<text x="98.6" y="127.7" transform="rotate(-90 98.6 127.7)">S</text>
<text x="178" y="128.3">2</text>
<text x="184.4" y="128.3">1</text>
<text x="178" y="132.1">2</text>
<text x="178" y="135.9">2</text>
<text x="184.4" y="132.1">1</text>
<text x="184.4" y="135.9">1</text>
<text x="178" y="139.7">2</text>
<text x="184.4" y="139.7">1</text>
</g>
</svg>
